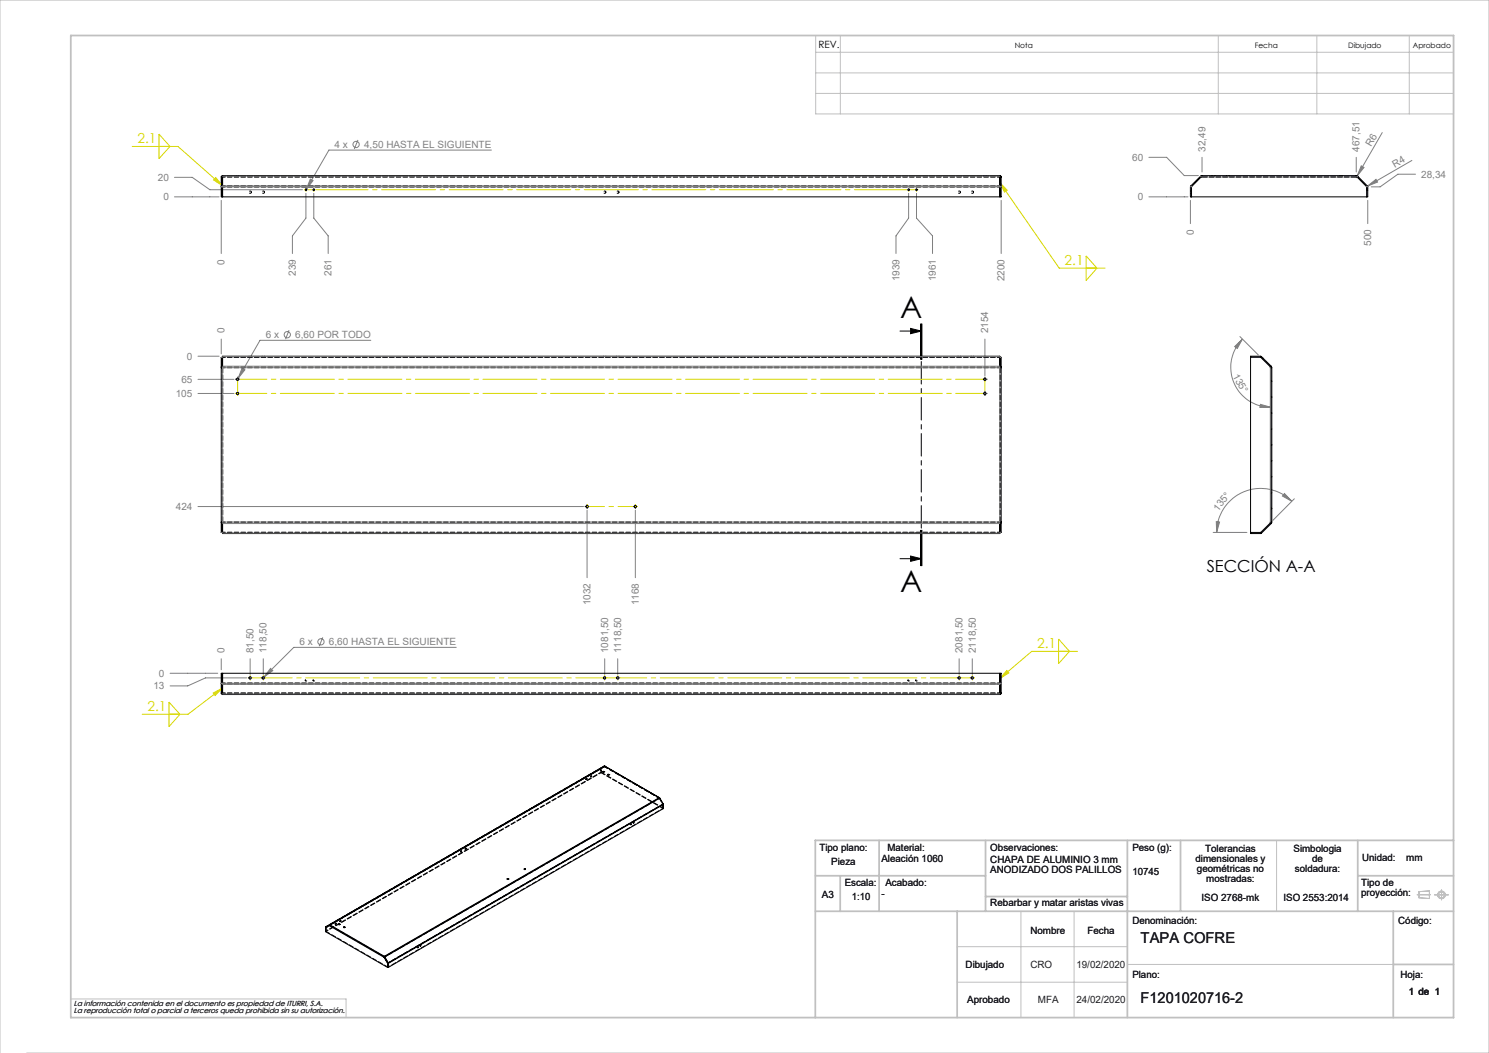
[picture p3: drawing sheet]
<svg xmlns="http://www.w3.org/2000/svg" width="420mm" height="297mm" viewBox="0 0 420 297" stroke-linecap="round" stroke-linejoin="round" font-family="sans-serif">
<g fill="none" stroke="#c0c0c0" stroke-width=".28">
<path d="M230.1 10h179.9v22.1h-179.9zM230.1 14.7h179.9M237 10v22.1M343.6 10v22.1M371.4 10v22.1M397.5 10v22.1M230.1 20.6h179.9M230.1 26.3h179.9M360.1 237v20M288 257v30M303 257v30M399.7 252.4h3.8"/>
<path d="M400.3 251.5l2.9-.2v2.1l-2.9-.2zM404.6 252.4h4M406.6 251v2.8M270 267h48M270 277h48M318 272h75M0 297v-297h420v297h-412.5M20 281.8h77.6v5.2"/>
<circle cx="406.6" cy="252.4" r=".86"/>
<circle cx="406.6" cy="252.4" r="1.07"/>
</g>
<g fill="none" stroke="#c0c0c0" stroke-width=".5">
<path d="M20 10h390v277h-390zM248 237v20M278 237v20M318 237v50M333 237v20M383 237v20M410 237h-180v50M230 257h180M230 247h48M237 247v10M270 257v30M278 252.9h40"/>
<path d="M383 247h27M393 257v30M393 272h17"/>
</g>
<g fill="none" stroke="#808080" stroke-width=".28">
<path d="M101 39.5l-1.1 2.5M389.9 37.4l-7.1 12.2M49.2 55.5h12.6M49.2 50h5l5 3.5h26.1M62.4 56.5v15M86.3 54.5v7l-3.8 5v5M86.4 53.3l-.2 .4M87.5 50.5l.8 .4-1.9 2.4zM88.5 54.5v7l4.1 5v5M138.6 42.3h-45.8l-6.4 11M256.3 54.5v7l-3.6 5v5M258.5 54.5v7l4.5 5v5"/>
<path d="M282.4 56.5v15M324.1 55.5h11M324.1 44.4h5l4.9 5.1h4M335.8 56.5v6.6M339.1 44.4v4.1M382.6 44.4v4.1M382.8 49.6l-.2 .5M384 46.8l.7 .4-1.9 2.4zM385.7 52.5l2.4-1.9 .4 .8zM385.7 52.5l-.3 .2M385.8 56.5v6.6M398.3 45.3l-12.6 7.2"/>
<path d="M399.3 49.1h-5l-5 3.6h-2.5M62.4 95.6v4.2M81.5 93.1l-1 2.6M104.6 96h-31.3l-6.1 10.7M277.8 95.6v10.4M348.3 97.8l2.1-2.2-1.4 2.7zM349.7 94.9l5.2 5.2M350.4 95.6a11.3 11.3 0 0 0-2.4 12.3 11.3 11.3 0 0 0 10.4 7M55.8 100.5h6M55.8 107h10.2M55.8 111h10.2M67.2 106.7l-.3 .6"/>
<path d="M68.3 103.9l.8 .4-1.9 2.4zM355.5 114l2.9 .9h-3zM362.3 139.2l2.1 2.2-2.7-1.5zM55.8 142.9h108.8M165.6 143.9v19M179.2 143.9v19M342.2 150.2h9.5M343.1 147.1l.9 .1-.8 3zM364.4 141.4a12.4 12.4 0 0 0-13.5-2.7 12.4 12.4 0 0 0-7.7 11.5M365.1 140.7l-6 6.1M91.1 179.8l-1.1 2.5M48 189.9h13.4"/>
<path d="M62.4 185.8v3.1M69.6 191.2h-11.6l-5 2.3h-5M70.6 185.8v4.4M74.3 185.8v4.4M74.5 191l-.5 .4M76.3 188.5l.6 .7-2.4 1.8zM128.7 182.6h-45.8l-8.4 8.4M170.6 185.8v4.4M174.2 185.8v4.4M270.5 185.8v4.4M274.2 185.8v4.4"/>
<circle cx="100.4" cy="40.7" r=".88"/>
<circle cx="81" cy="94.4" r=".89"/>
<circle cx="90.5" cy="181" r=".87"/>
</g>
<g fill="none" stroke="#d7d700" stroke-width=".28">
<path d="M44.8 37.8l3.1 3.5-3.1 3.5zM37.3 41.3h12.9l12.6 11.1M60.9 50.1l1.9 2.3-2.5-1.6zM86 53.5h.5M86.3 53.3v.5M282 51.5l16.8 24.1h12.9M282 51.5l2.1 2.2-.7 .5zM306.4 72.2l3 3.4-3 3.5zM66.7 107h.5M67 106.7v.5M165.3 142.9h.5M165.6 142.6v.5"/>
<path d="M47.7 198l3.1 3.5-3.1 3.5zM60.1 195.5l2.7-1.5-2.1 2.2zM62.8 194l-9.8 7.5h-12.9M70.3 191.2h.5M70.6 191v.4M74 191.2h.5M74.3 191v.4M170.3 191.2h.5M170.6 191v.4M174 191.2h.5M174.2 191v.4M270.3 191.2h.5"/>
<path d="M270.5 191v.4M274 191.2h.5M274.2 191v.4M284 189.1l.6 .7-2.6 1.6zM298.6 180.2l3.1 3.5-3.1 3.5zM304 183.7h-13l-9 7.7"/>
</g>
<g fill="none" stroke="#000" stroke-width=".28">
<path d="M253.9 93.4h6M256.9 92.6l3 .8-3 .7zM259.7 91.4v10M259.9 91.4v10M260 91.4v10M66.7 107h.5M66.7 111h.5M67 106.7v.5M67 110.7v.5M277.6 107h.5M277.6 111h.5M277.8 106.7v.5"/>
<path d="M277.8 110.7v.5M165.3 142.9h.5M165.6 142.6v.5M179 142.9h.5M179.2 142.6v.5M253.9 157.6h6M256.9 156.8l3 .8-3 .7zM259.7 149.6v10M259.9 149.6v10M260 149.6v10z"/>
</g>
<path d="M259.9 91.4v68.2" fill="none" stroke="#000" stroke-width=".28" stroke-dasharray="6.3 1.3 1.3 1.3" stroke-dashoffset="-.4"/>
<g fill="none" stroke="#000" stroke-width=".28" stroke-dasharray="15.2 1.3 1.3 1.3">
<path d="M66.5 107h-.1M66.5 111h-.1M67 106.5v-.1M67 107.5h.1M67 110.5v-.1M67 111.5h.1M67.5 107h.1M67.5 111h.1M277.3 107h-.1M277.3 111h-.1M277.8 106.5v-.1M277.8 107.5h.1"/>
<path d="M277.8 110.5v-.1M277.8 111.5h.1M278.3 107h.1M278.3 111h.1M165.1 142.9h-.1M165.6 142.4v-.1M165.6 143.4h.1M166.1 142.9h.1M178.7 142.9h-.1M179.2 142.4v-.1M179.2 143.4h.1M179.7 142.9h.1"/>
</g>
<g fill="none" stroke="#d7d700" stroke-width=".28" stroke-dasharray="15.2 1.3 1.3 1.3">
<path d="M86.1 53.5h-.3M86.3 53.3v-.3M86.3 53.8v.2M86.8 53.5h1.2M88.5 53.5v-.2M88.5 53.5h-.2M88.5 53.5v.3M88.5 53.5h.3M88.5 53.3v-.3M88.5 53.8v.2M256.3 53.5v-.2M256.3 53.5h-.2"/>
<path d="M256.3 53.5v.3M256.3 53.5h.3M256.3 53.3v-.3M256.3 53.8v.2M256.8 53.5h1.2M258.5 53.5v-.2M258.5 53.5h-.2M258.5 53.5v.3M258.5 53.5h.3M258.5 53.3v-.3M258.5 53.8v.2M258.8 53.5h.2"/>
<path d="M66.5 107h-.1M66.5 111h-.1M67 106.5v-.1M67 111v-.3M67 111h-.2M67 111v.2M67 111h.3M67 111.5h.1M67 110.5v-3M277.8 107v-.3M277.8 107h-.2M277.8 107v.2"/>
<path d="M277.8 107h.3M277.8 106.5v-.1M277.8 111v-.3M277.8 111h-.2M277.8 111v.2M277.8 111h.3M277.8 111.5h.1M277.8 110.5v-3M278.3 107h.1M278.3 111h.1M165.1 142.9h-.1M165.6 142.4v-.1"/>
<path d="M165.6 143.4h.1M179.2 142.9v-.3M179.2 142.9h-.2M179.2 142.9v.2M179.2 142.9h.3M179.2 142.4v-.1M179.2 143.4h.1M179.7 142.9h.1M70.1 191.2h-.1M70.6 190.7v-.1M70.6 191.7v.1M71.1 191.2h.1"/>
<path d="M71.1 191.2h2.7M73.8 191.2h-.1M74.3 190.7v-.1M74.3 191.7v.1M74.3 191.2v-.3M74.3 191.2h-.3M74.3 191.2v.2M74.3 191.2h.2M74.8 191.2h.1M170.1 191.2h-.1M170.6 190.7v-.1M170.6 191.7v.1"/>
<path d="M170.6 191.2v-.3M170.6 191.2h-.3M170.6 191.2v.2M170.6 191.2h.2M171.1 191.2h.1M171.1 191.2h2.7M173.8 191.2h-.1M174.3 190.7v-.1M174.3 191.7v.1M174.3 191.2v-.3M174.3 191.2h-.3M174.3 191.2v.2"/>
<path d="M174.3 191.2h.2M174.8 191.2h.1M270.1 191.2h-.1M270.6 190.7v-.1M270.6 191.7v.1M270.6 191.2v-.3M270.6 191.2h-.3M270.6 191.2v.2M270.6 191.2h.2M271.1 191.2h.1M271.1 191.2h2.7M273.8 191.2h-.1"/>
<path d="M274.3 190.7v-.1M274.3 191.7v.1M274.3 191.2v-.3M274.3 191.2h-.3M274.3 191.2v.2M274.3 191.2h.2M274.8 191.2h.1"/>
</g>
<path d="M89 53.5h166.8" fill="none" stroke="#d7d700" stroke-width=".28" stroke-dasharray="15.2 1.3 1.3 1.3" stroke-dashoffset=".4"/>
<path d="M74.8 191.2h95.3M174.8 191.2h95.3" fill="none" stroke="#d7d700" stroke-width=".28" stroke-dasharray="15.2 1.3 1.3 1.3" stroke-dashoffset="7.6"/>
<path d="M67.5 107h209.8M67.5 111h209.8" fill="none" stroke="#d7d700" stroke-width=".28" stroke-dasharray="15.2 1.3 1.3 1.3" stroke-dashoffset="7.5"/>
<path d="M166.1 142.9h12.6" fill="none" stroke="#d7d700" stroke-width=".28" stroke-dasharray="15.2 1.3 1.3 1.3" stroke-dashoffset="10.8"/>
<path d="M256.9 92.6l3 .8-3 .7zM256.9 156.8l3 .8-3 .7z" fill="#000"/>
<path d="M282 51.5l2.1 2.2-.7 .5zM60.9 50.1l1.9 2.3-2.5-1.6zM284 189.1l.6 .7-2.6 1.6zM60.1 195.5l2.7-1.5-2.1 2.2z" fill="#d7d700"/>
<g fill="#808080">
<path d="M385.7 52.5l2.4-1.9 .4 .8z"/>
<path d="M384 46.8l.7 .4-1.9 2.4z"/>
<path d="M68.3 103.9l-1.1 2.8 1.9-2.4zM87.5 50.5l-1.1 2.8 1.9-2.4zM76.3 188.5l-1.8 2.5 2.4-1.8z"/>
<path d="M362.3 139.2l2.1 2.2-2.7-1.5zM343.1 147.1l.9 .1-.8 3z"/>
<path d="M348.3 97.8l2.1-2.2-1.4 2.7zM355.5 114l2.9 .9h-3z"/>
</g>
<g fill="none" stroke="#000" stroke-width=".28">
<path d="M62.4 49.9v5.6h.3v-5.6M62.4 49.9h.3M62.8 49.5v6h219.2v-6M62.8 49.8l-.1 .1M62.8 49.5l-.4 .4M62.8 49.5h219.2M282 49.8l.1 .1M282 49.5l.4 .4M282.1 49.9v5.6h.3v-5.6M282.1 49.9h.3M338.8 49.9l-2.7 2.7v2.9M339.1 49.5v.4h-.3"/>
<path d="M339.1 49.5l-.4 .1-2.9 2.9v3h50l-.1-3-2.8-2.8-.3-.2M339.1 49.8l-.3 .1M339.1 49.5h43.5M382.6 49.5v.4h.2M382.6 49.8l.2 .1M382.8 49.9l2.7 2.7v2.9M382.8 49.9h.1M62.4 103.7h.4v-3.2h219.2v3.2h.4M62.4 103.5h.3M62.7 103.7v-2.9h-.3v49.4h.3v-3M282.1 103.7v-2.9h.3v49.4h-.3v-3M282.1 103.5h.3"/>
<path d="M352.7 100.5h3.1l2.9 3.2v43.6l-.1 .4-3 2.8h-2.9zM352.7 100.8h2.9l2.8 2.9M356.3 101l-.2 .2M358.3 103.5l.1 .2M358.4 107.2l.3 .3-.3 .3M358.4 111.7l.3 .3-.3 .3M358.4 116.2l.3 .3-.3 .3M358.4 103.7v43.5M358.5 103.3l-.2 .2M358.4 125.2l.3 .3-.3 .3M358.4 129.7l.3 .3-.3 .3M358.4 134.2l.3 .3-.3 .3"/>
<path d="M358.7 121l-.3 .3M358.7 139l-.3 .2M62.4 147.2h.4v3.3h219.2v-3.3h.4M62.4 147.5h.3M282.1 147.5h.3M358.3 147.5l.2 .2M358.4 143.2l.3 .2-.3 .4M358.4 147.2l-2.8 3h-2.9M358.4 147.2l-.1 .3M62.4 195.5v-5.6h.3v5.6M62.4 195.5l.4 .4M62.4 195.5h.3"/>
<path d="M62.7 195.5l.1 .1M62.8 195.9v-6h219.2v6M62.8 195.9h219.2M282.1 195.5v-5.6h.3v5.6M282.1 195.5l-.1 .1M282.1 195.5h.3M282.4 195.5l-.4 .4M170.1 217.6l.3 .1h-.3zM170.1 217.7h.2M170.3 217.7h.1M170.5 216.1l-77.6 44.7M170.5 216.1h.1"/>
<path d="M170.5 216.1l15.5 8.9M170.5 216.1l-77.5 44.7M171.4 218.4l.4 .1zM171.5 218.5h.2M171.7 218.5h.1M177.9 232.5l.1 .1zM177.9 232.5h.1M178.7 232v.1M185.9 225l.2 .1M185.9 225l-77.5 44.7M186.1 225.1l-77.6 44.8M186.1 225.1l.9 1.7"/>
<path d="M186.1 225.1h-.1M186.1 225.1h.1M186.1 225.1l1 1.7M186.1 225.1v.1M187 226.8v.1M187 226.8l-77.5 44.8M187 226.9l-77.4 44.8M187 226.9v1.2l-77.4 44.7M187.1 226.8h.1M187.1 226.8h-.1M187.1 226.8l-.1 1.2M143.1 247.9l.3-.1z"/>
<path d="M143.1 247.9h.2M143.3 247.9h.1M147.9 245l.3 .1zM147.9 245.1h.2M148.1 245.1h.1M91.9 261.5h.1M91.9 261.5v.1M91.9 261.4v.1M91.9 261.4l.1 .1M92.8 261.1l-1 .5v1.2l17.5 10.1M92.8 261.1h.1M92.9 260.8h.1"/>
<path d="M92.9 261.1l15.4 8.9M92.9 260.8v.1M92.9 260.8l-1 .6M92.9 261l-.1 .1M93 260.8l-.1 .3M93 260.8l15.4 8.9M95.5 260.7h.3M95.8 260.7h.1M96.9 261.5h.3M97.2 261.5h.1M108.3 270h.1M108.3 270l1 1.7"/>
<path d="M108.4 269.9l-.1 .1M108.4 269.9v.1M108.4 269.7l.1 .2M108.4 269.9h.1M108.4 269.7l-.1 .3M108.4 269.7v.2M108.4 270h-.1M108.4 270l1 1.6M108.5 269.9l.9 1.7M108.5 269.9h.1M108.5 269.9l1 1.7M109.3 271.7h.1"/>
<path d="M109.3 271.7v1.2M109.4 271.6h.1M109.4 271.6l-.1 .1M109.4 272.8l-.1 .1M109.4 271.6v1.2M109.5 271.6h.1M109.5 271.6l.1 .1M109.5 272.8h.1M109.5 271.6h-.1M109.6 271.7v1.1M117.8 267.2h.1M118.6 266.7v.1"/>
<circle cx="86.3" cy="53.5" r=".23"/>
<circle cx="88.5" cy="53.5" r=".23"/>
<circle cx="256.3" cy="53.5" r=".23"/>
<circle cx="258.5" cy="53.5" r=".23"/>
<circle cx="67" cy="107" r=".33"/>
<circle cx="67" cy="111" r=".34"/>
<circle cx="277.8" cy="107" r=".33"/>
<circle cx="277.8" cy="111" r=".34"/>
<circle cx="165.6" cy="142.9" r=".34"/>
<circle cx="179.2" cy="142.9" r=".34"/>
<circle cx="70.6" cy="191.2" r=".33"/>
<circle cx="74.2" cy="191.2" r=".34"/>
<circle cx="170.6" cy="191.2" r=".34"/>
<circle cx="174.3" cy="191.2" r=".34"/>
<circle cx="270.6" cy="191.2" r=".34"/>
<circle cx="274.3" cy="191.2" r=".33"/>
<circle cx="178.8" cy="232.1" r=".09"/>
<circle cx="95.7" cy="260.7" r=".14"/>
<circle cx="97.1" cy="261.5" r=".13"/>
<circle cx="117.9" cy="267.2" r=".09"/>
<circle cx="118.7" cy="266.8" r=".09"/>
</g>
<path d="M339.1 49.9h43.5M382.6 49.8h-43.5M382.6 49.9h-43.5M282.1 103.7v43.5M62.7 147.2v-43.5M62.8 147.2v-43.5M282 147.2v-43.5" fill="none" stroke="#000" stroke-width=".28" stroke-dasharray="1.3 .6" stroke-dashoffset="-.2"/>
<g fill="none" stroke="#000" stroke-width=".28" stroke-dasharray="1.3 .6" stroke-dashoffset=".6">
<path d="M62.8 49.8h219.2M62.8 52.7h219.2M62.8 52.6h219.2M62.8 49.9h219.2M62.8 49.7h219.2M62.8 52.4h219.2M70.9 54.2a.33 .33 0 0 0-.5-.3 .33 .33 0 0 0-.1 .5 .33 .33 0 0 0 .6-.1v-.1M74.6 54.2a.33 .33 0 0 0-.5-.3 .33 .33 0 0 0-.1 .5 .33 .33 0 0 0 .6-.1v-.1M170.9 54.2a.33 .33 0 0 0-.5-.3 .33 .33 0 0 0-.1 .5 .33 .33 0 0 0 .6-.1v-.1M174.6 54.2a.33 .33 0 0 0-.5-.3 .33 .33 0 0 0-.1 .5 .33 .33 0 0 0 .6-.1v-.1M270.9 54.2a.33 .33 0 0 0-.5-.3 .33 .33 0 0 0-.1 .5 .33 .33 0 0 0 .6-.1v-.1M274.6 54.2a.33 .33 0 0 0-.5-.3 .33 .33 0 0 0-.1 .5 .33 .33 0 0 0 .6-.1v-.1"/>
<path d="M62.8 100.8h219.2M62.8 103.7h219.2M62.8 103.5h219.2M62.8 150.2h219.2M62.8 147.2h219.2M62.8 147.4h219.2M62.8 150.1h219.2M62.8 195.6h219.2M62.8 192.7h219.2M62.8 192.8h219.2M62.8 195.5h219.2M62.8 195.7h219.2"/>
<path d="M62.8 193h219.2M169.4 216.7v1.2M169.5 216.8v1.1M169.5 217.9v-1.1M169.6 217.9v-1.2M170.4 216.1l-1 .5M170.5 216.2l-1 .6M187 228v-1.1M92 262.7v-1.1M92 261.5v1.2M93 261l-1 .5"/>
</g>
<g fill="none" stroke="#000" stroke-width=".28" stroke-dasharray="1.3 .6">
<path d="M62.7 52.6h-.3M62.7 52.7h-.3M66.7 49.5v.3M67.4 49.8v-.3M165.3 49.5v.3M166 49.8v-.3M178.9 49.5v.3M179.6 49.8v-.3M277.5 49.5v.3M278.2 49.8v-.3M282.4 52.6h-.3M282.4 52.7h-.3"/>
<path d="M335.8 54.5h.3M335.8 52.7h.3M336.1 53.9h-.3M336.1 52.6l-.2-.2M338.6 49.7l.2 .2M342 49.5v.3M342.6 49.8v-.3M346 49.5v.3M346.6 49.8v-.3M377.9 49.5v.3M378.5 49.8v-.3M382.8 49.9l.2-.2"/>
<path d="M385.5 53.7h.3M385.5 52.7h.3M385.7 52.4l-.2 .2M385.8 53.3h-.3M70.2 100.5v.3M70.9 100.8v-.3M73.9 100.5v.3M74.6 100.8v-.3M170.2 100.5v.3M170.9 100.8v-.3M173.9 100.5v.3M174.6 100.8v-.3"/>
<path d="M270.2 100.5v.3M270.9 100.8v-.3M273.9 100.5v.3M274.6 100.8v-.3M86.1 150.2v.3M86.5 150.5v-.3M88.3 150.2v.3M88.7 150.5v-.3M256.1 150.2v.3M256.5 150.5v-.3M258.3 150.2v.3M258.7 150.5v-.3"/>
<path d="M62.4 192.8h.3M62.4 192.7h.3M66.7 195.6v.3M67.4 195.9v-.3M165.3 195.6v.3M166 195.9v-.3M178.9 195.6v.3M179.6 195.9v-.3M277.5 195.6v.3M278.2 195.9v-.3M282.1 192.8h.3M282.1 192.7h.3"/>
<path d="M165.3 219.8l.1 .1M165.5 219.6l-.1-.1M166.6 219.1h.1M166.8 218.9l-.1-.1M169.4 216.7l.1 .1M169.4 216.6v.1M169.5 217.9h-.1M169.5 216.8h.1M169.5 216.8l-.1-.2M169.5 216.8v-.1M169.6 216.7h.1M169.6 216.7l-.1 .1"/>
<path d="M169.6 217.9h-.1M169.7 216.7h-.2M170 217.6v.1M170.3 217.7l-.1 .1-.1-.1M170.4 217.7v-.1M170.4 216.1l.1 .1M170.5 216.2h.1M170.5 216.2v-.1M170.6 216.2h.1M170.6 216.1l-.1 .1M170.6 216.1l.1 .1M171.5 218.4v.2"/>
<path d="M171.8 218.5l-.2 .2-.1-.2M171.8 218.6v-.2M131.2 239.5l.1 .1M131.5 239.3l-.1-.1M177.8 232.5h.2M177.8 232.6h.1M177.9 232.5h-.1M178 232.4h-.1M178.6 232.1l.1-.1M178.6 232.1l.1 .1M178.7 232.1h-.1M178.8 232l-.1-.1"/>
<path d="M185.9 225v.1M186 225.1h.1M186 225.1h-.1M186 225.2l.1-.1M186 225.2l-.1-.1M186 225.2v-.1M187 226.9v-.1M187 226.9h.1M187 226.8h.1M187 228h.1M187.1 228.1l-.1-.1M95.9 259.9l.1 .1"/>
<path d="M96.1 259.7l-.1-.1M129.9 240.2l.1 .1M130.2 240h-.1M143.1 247.8v.2M143.4 247.9l-.2 .2-.1-.2M143.4 248v-.2M147.9 245.1v.1M148.2 245.1l-.2 .2-.1-.2M148.2 245.2v-.1M92 261.6v-.1M92 261.6h-.1M92 262.7l-.1 .1"/>
<path d="M92 261.5l-.1 .1M92 261.5h.1M92 262.7l-.1-.1M92.9 261h.1M93 261v-.1M93 261h.1M93 261l-.1 .1M93 260.8v.2M94.6 260.7h.1M94.8 260.4h-.1M95.5 260.6v.2M95.8 260.7l-.1 .2-.1-.2"/>
<path d="M95.8 260.8v-.2M96.9 261.5v.1M97.2 261.5l-.1 .2-.1-.2M97.3 261.6v-.1M117.7 267.2h.1M117.7 267.3h.1M117.8 267.2h-.1M117.9 267.1h-.1M118.5 266.8l.1-.1M118.5 266.8l.1 .1M118.6 266.8h-.1M118.7 266.7l-.1-.1"/>
</g>
<g fill="none" stroke="#808080" stroke-width=".28">
<path d="M62.4 52.7h.3M62.4 52.6h.3M62.8 52.7h219.2M62.8 52.4h219.2M62.8 49.7h219.2M282.1 52.7h.3M282.1 52.6h.3M335.8 52.7h.3M335.9 52.4l.2 .2M338.6 49.7l.2 .2M339.1 49.9h43.5M383 49.7l-.2 .2"/>
<path d="M385.5 52.7h.3M385.7 52.4l-.3 .2M62.4 100.8h.3M62.8 103.7h219.2v43.5h-219.2zM62.8 103.3h219.2M62.8 100.6h219.2M282.1 100.8h.3M358.3 103.7v43.5M62.4 150.1h.3M62.8 147.7h219.2M62.8 150.4h219.2M282.1 150.1h.3"/>
<path d="M62.4 192.7h.3M62.4 192.8h.3M62.8 192.7h219.2M62.8 193h219.2M62.8 195.7h219.2M282.1 192.7h.3M282.1 192.8h.3"/>
</g>
<g fill="none" stroke="#000" stroke-width=".28" stroke-dasharray="1.3 .6" stroke-dashoffset=".7">
<path d="M86.1 191.9a.22 .22 0 0 0 .3 .2 .22 .22 0 0 0 .1-.4 .22 .22 0 0 0-.4 .1v.1M88.3 191.9a.22 .22 0 0 0 .3 .2 .22 .22 0 0 0 .1-.4 .22 .22 0 0 0-.4 .1v.1M256.1 191.9a.23 .23 0 0 0 .3 .2 .23 .23 0 0 0 .1-.4 .23 .23 0 0 0-.4 .1v.1M258.3 191.9a.22 .22 0 0 0 .3 .2 .22 .22 0 0 0 .1-.4 .22 .22 0 0 0-.4 .1v.1M91.9 261.5l77.5-44.8M91.9 262.6l77.5-44.7M91.9 261.4l77.5-44.8M92 261.5l77.5-44.7M92 262.7l77.5-44.8M93 261l77.5-44.8M108.4 269.8l77.5-44.7M108.5 269.9l77.5-44.7"/>
<path d="M109.5 271.6l77.5-44.8M109.5 271.6l77.5-44.7M109.5 272.8l77.5-44.8"/>
</g>
<path d="M170.6 216.2l15.4 8.9M185.9 225.1l-15.4-8.9M186 225.1l-15.4-8.9M186.1 225.1l-15.4-8.9M108.4 269.9l-15.4-8.9M108.4 269.8l-15.4-8.8" fill="none" stroke="#000" stroke-width=".28" stroke-dasharray="1.3 .6" stroke-dashoffset=".3"/>
<path d="M169.5 217.9l17.5 10.1M169.6 217.9l17.5 10M109.4 272.8l-17.4-10.1" fill="none" stroke="#000" stroke-width=".28" stroke-dasharray="1.3 .6" stroke-dashoffset=".1"/>
<path d="M169.5 216.7l1-.5M169.7 216.7l.9-.6M91.9 261.6v1M92 261.5l.9-.5" fill="none" stroke="#000" stroke-width=".28" stroke-dasharray="1.3 .6" stroke-dashoffset=".5"/>
<path d="M165.2 219.8l.3-.2-.3 .2M165.6 219.7l-.2 .2 .2-.2M166.5 219l.3-.2-.3 .2M166.9 218.9l-.2 .2 .2-.2M131.2 239.4l.2-.2-.2 .2M131.5 239.3l-.2 .2 .2-.2M95.8 259.8l.2-.2-.2 .2M96.2 259.8l-.3 .1 .3-.1M129.9 240.2l.2-.2-.2 .2M130.2 240.1l-.2 .2 .2-.2M94.5 260.6l.2-.2-.2 .2M94.9 260.5l-.3 .2 .3-.2" fill="none" stroke="#000" stroke-width=".28" stroke-dasharray="1.3 .6" stroke-dashoffset=".4"/>
<path d="M187 226.8l-1-1.6" fill="none" stroke="#000" stroke-width=".28" stroke-dasharray="1.3 .6" stroke-dashoffset="1"/>
<g font-size="8.5">
<text x="253.9" y="89.6">A</text>
<text x="253.9" y="167.1">A</text>
</g>
<text font-size="4.7" x="340.4" y="161.2">SECCIÓN A-A</text>
<g font-size="4.2" fill="#191924">
<text x="321.7" y="265.9">TAPA COFRE</text>
<text x="321.7" y="282.8">F1201020716-2</text>
</g>
<g font-size="3.9" fill="#d7d700">
<text x="38.8" y="40.4">2.1</text>
<text x="300.3" y="74.8">2.1</text>
<text x="292.5" y="182.8">2.1</text>
<text x="41.6" y="200.6">2.1</text>
</g>
<text font-size="2.8" x="230.8" y="13.6">REV.</text>
<g font-size="2.8" fill="#808080">
<text x="94.4" y="41.7">4 x</text>
<text x="102.7" y="41.7">4,50 HASTA EL SIGUIENTE</text>
<text x="386.8" y="41.5" transform="rotate(-60 386.8 41.5)">R6</text>
<text x="319.4" y="45.3">60</text>
<text x="340" y="42.8" transform="rotate(-90 340 42.8)">32,49</text>
<text x="383.5" y="42.8" transform="rotate(-90 383.5 42.8)">467,51</text>
<text x="393.5" y="47.3" transform="rotate(-30 393.5 47.3)">R4</text>
<text x="44.5" y="50.9">20</text>
<text x="400.9" y="50.1">28,34</text>
<text x="46.1" y="56.4">0</text>
<text x="320.9" y="56.4">0</text>
<text x="336.8" y="66.2" transform="rotate(-90 336.8 66.2)">0</text>
<text x="386.8" y="69.3" transform="rotate(-90 386.8 69.3)">500</text>
<text x="63.4" y="74.6" transform="rotate(-90 63.4 74.6)">0</text>
<text x="83.4" y="77.8" transform="rotate(-90 83.4 77.8)">239</text>
<text x="93.5" y="77.8" transform="rotate(-90 93.5 77.8)">261</text>
<text x="253.7" y="79.3" transform="rotate(-90 253.7 79.3)">1939</text>
<text x="264" y="79.3" transform="rotate(-90 264 79.3)">1961</text>
<text x="283.4" y="79.3" transform="rotate(-90 283.4 79.3)">2200</text>
<text x="63.4" y="94" transform="rotate(-90 63.4 94)">0</text>
<text x="75" y="95.3">6 x</text>
<text x="83.3" y="95.3">6,60 POR TODO</text>
<text x="278.8" y="94" transform="rotate(-90 278.8 94)">2154</text>
<text x="52.7" y="101.4">0</text>
<text x="51.1" y="107.9">65</text>
<text x="347.7" y="106" transform="rotate(62 347.7 106)">135°</text>
<text x="49.6" y="111.9">105</text>
<text x="49.6" y="143.8">424</text>
<text x="343.6" y="144.3" transform="rotate(-52 343.6 144.3)">135°</text>
<text x="166.6" y="170.8" transform="rotate(-90 166.6 170.8)">1032</text>
<text x="180.2" y="170.8" transform="rotate(-90 180.2 170.8)">1168</text>
<text x="63.4" y="184.2" transform="rotate(-90 63.4 184.2)">0</text>
<text x="71.5" y="184.2" transform="rotate(-90 71.5 184.2)">81,50</text>
<text x="75.2" y="184.2" transform="rotate(-90 75.2 184.2)">118,50</text>
<text x="84.5" y="181.9">6 x</text>
<text x="92.8" y="181.9">6,60 HASTA EL SIGUIENTE</text>
<text x="171.5" y="184.2" transform="rotate(-90 171.5 184.2)">1081,50</text>
<text x="175.2" y="184.2" transform="rotate(-90 175.2 184.2)">1118,50</text>
<text x="271.5" y="184.2" transform="rotate(-90 271.5 184.2)">2081,50</text>
<text x="275.2" y="184.2" transform="rotate(-90 275.2 184.2)">2118,50</text>
<text x="44.8" y="190.8">0</text>
<text x="43.3" y="194.4">13</text>
</g>
<g font-size="2.8" fill="#191924">
<text x="231.1" y="239.9">Tipo plano:</text>
<text x="250.3" y="239.9">Material:</text>
<text x="279.3" y="239.9">Observaciones:</text>
<text x="319.4" y="239.9">Peso (g):</text>
<text x="234.5" y="244.1">Pieza</text>
<text x="248.6" y="243">Aleación 1060</text>
<text x="279.3" y="243.4">CHAPA DE ALUMINIO 3 mm</text>
<text x="337.2" y="243.1">dimensionales y</text>
<text x="337.6" y="246">geométricas no</text>
<text x="339.9" y="240.3">Tolerancias</text>
<text x="364.9" y="240.2">Simbologia</text>
<text x="365.3" y="245.9">soldadura:</text>
<text x="370.1" y="243">de</text>
<text x="384.2" y="242.7">Unidad:</text>
<text x="396.7" y="242.7">mm</text>
<text x="238.3" y="250">Escala:</text>
<text x="249.7" y="250">Acabado:</text>
<text x="279.3" y="246.2">ANODIZADO DOS PALILLOS</text>
<text x="319.4" y="246.9">10745</text>
<text x="340.2" y="248.8">mostradas:</text>
<text x="383.9" y="250">Tipo de</text>
<text x="231.9" y="253.4">A3</text>
<text x="240.3" y="254">1:10</text>
<text x="248.6" y="252.9">-</text>
<text x="279.3" y="255.7">Rebarbar y matar aristas vivas</text>
<text x="338.9" y="254">ISO 2768-mk</text>
<text x="362" y="254">ISO 2553:2014</text>
<text x="383.9" y="252.8">proyección:</text>
<text x="290.6" y="263.3">Nombre</text>
<text x="306.7" y="263.3">Fecha</text>
<text x="319.4" y="260.6">Denominación:</text>
<text x="394.4" y="260.6">Código:</text>
<text x="272.4" y="273">Dibujado</text>
<text x="290.6" y="273">CRO</text>
<text x="303.6" y="273">19/02/2020</text>
<text x="319.4" y="275.8">Plano:</text>
<text x="395" y="275.8">Hoja:</text>
<text x="397.4" y="280.6">1 de 1</text>
<text x="272.8" y="282.8">Aprobado</text>
<text x="292.7" y="282.8">MFA</text>
<text x="303.6" y="282.8">24/02/2020</text>
</g>
<g font-size="2.1">
<text x="286.2" y="13.6">Nota</text>
<text x="353.9" y="13.6">Fecha</text>
<text x="380.3" y="13.6">Dibujado</text>
<text x="398.5" y="13.6">Aprobado</text>
</g>
<g font-size="2.1" fill="#191924">
<text x="20.8" y="283.7">La información contenida en el documento es propiedad de ITURRI, S.A.</text>
<text x="20.8" y="285.7">La reproducción total o parcial a terceros queda prohibida sin su autorización.</text>
</g>
</svg>
